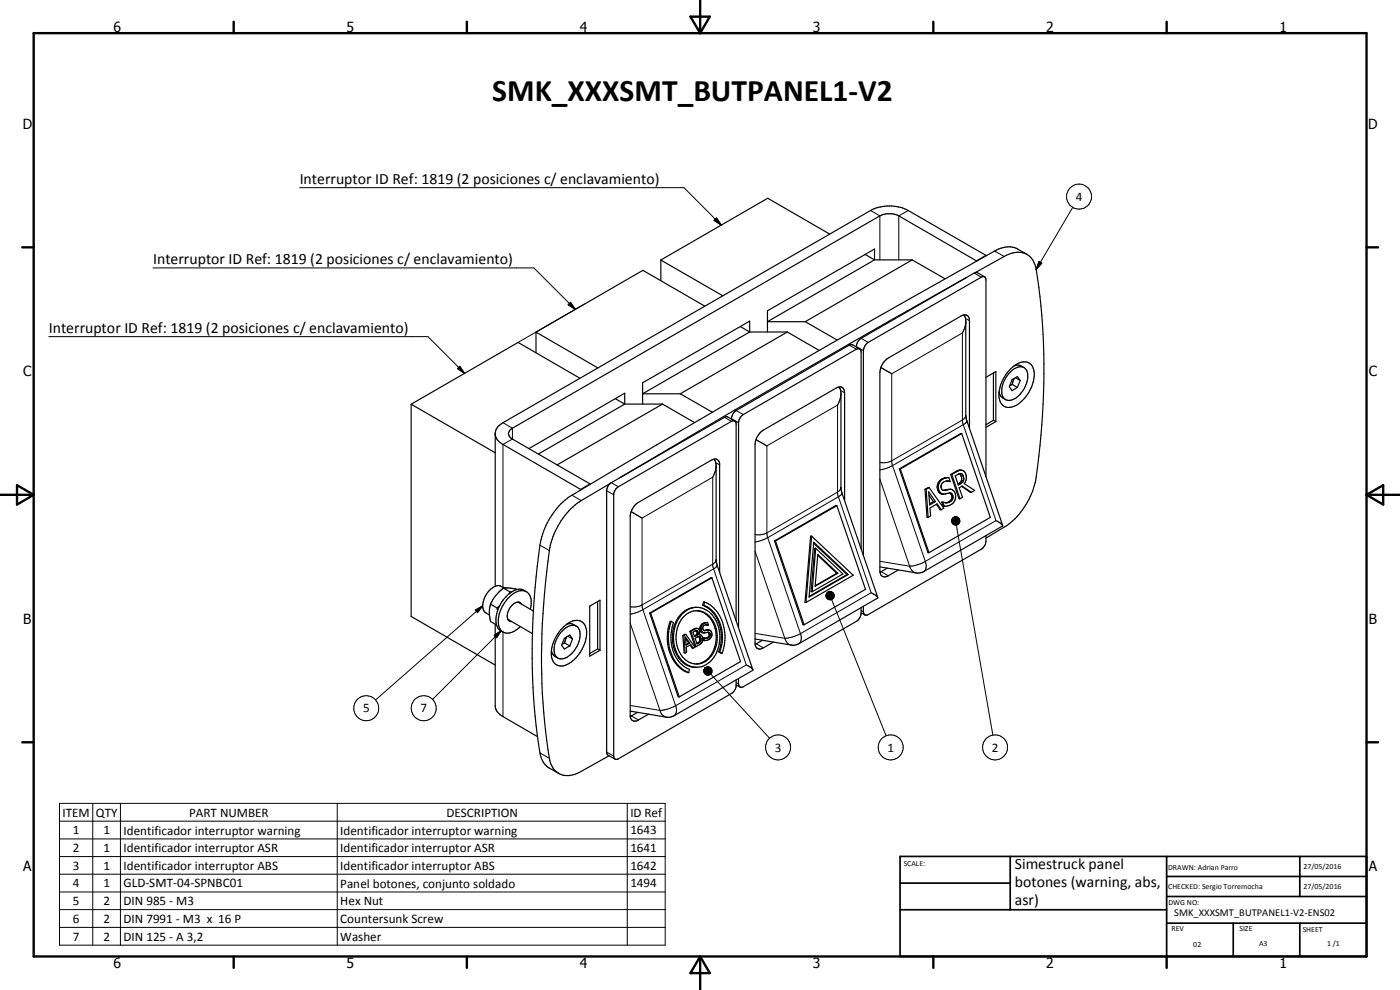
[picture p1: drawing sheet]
<svg xmlns="http://www.w3.org/2000/svg" width="420mm" height="297mm" viewBox="0 0 420 297" stroke-linecap="round" stroke-linejoin="round" font-family="sans-serif">
<g fill="none" stroke="#000" stroke-width=".35">
<path d="M198.3 78v6.2M198.3 78l18.6 10.8M249 70.2l-18.6-10.7-32.1 18.5M259.6 76.3l2.9 1.7M262.5 78v-3.3l-32.2 18.6v6.3M262.5 78l-32.2 18.5h11.4M262.5 78h11.3M273.8 78l-32.1 18.5M273.8 78l9.8 5.7M293.1 78.3v.1M293.1 78.3l-23.4-13.5a6.3 6.3 0 0 0-5.6 0l-110.3 63.7a1.71 1.71 0 0 0-1.2 1.6 1.71 1.71 0 0 0 1.2 1.6l23.3 13.5M295.9 76.6v.2"/>
<path d="M295.9 76.6l-2.8 1.7M295.9 76.6l-23.3-13.4a12.3 12.3 0 0 0-11.3 0l-110.4 63.6a4.2 4.2 0 0 0-2.3 2.9v46.2M308.2 76.3l-2.8-1.6a6.9 6.9 0 0 0-6.9 .6l-38 21.5-38.1 21.9-50.7 29.9a22.3 22.3 0 0 0-9.7 15 206.6 206.6 0 0 0 .2 62.9l.8 2.1 .6 .9 .8 .7 3.2 1.8M160.9 99.7v6.1M160.9 99.7l18.5 10.7M211.5 91.9l-18.6-10.8-32 18.6M222.2 98l2.8 1.6M225 99.6v-3.2l-32.1 18.5v6.3M225 99.6l-32.1 18.6h11.3M225 99.6h11.3M236.3 99.6l-32.1 18.6M236.3 99.6l9.6 5.6"/>
<path d="M241.7 96.5l9.5 5.5M289.2 94.5l.4 .5 .2 1.1 .1 29 11 32.5M289.8 97l-.3 1.5-.7 1.4M289.9 83.4l-57.8 32.9-46.1 27.1M292.7 81.8l8.7-4.8a6.3 6.3 0 0 1 7.8 .1l1 1.3a12.6 12.6 0 0 1 1.2 5.2 210.9 210.9 0 0 1-.7 61.2 22.2 22.2 0 0 1-9.3 13.4l-5.5 3.3M295.5 83.1l-2.1-1.3-1 .1-34 19.6a3.2 3.2 0 0 0-1.4 2.6M174.1 113.5l-18.6-10.8-32.1 18.6M184.7 119.6l2.8 1.6M204.2 118.2l9.6 5.5M251.7 116.1l.4 .6 .3 1.1v29.2l11 32.2M252.4 118.2l-.2 1.4-.8 1.9M258 104.7l-2.1-1.2h-1l-34 19.7a3.1 3.1 0 0 0-1.4 2.6"/>
<path d="M264.4 110.3l3.2 1.8M295.9 113.2l3-1.7v15M298.1 111.9v14.2M299.8 117.6l.2 .8a2.66 2.66 0 0 0 1.8 1.5M303 111.9a3.7 3.7 0 0 1 4.5-1.5 4.6 4.6 0 0 1 .2 5.5 6.4 6.4 0 0 1-5.1 4.2 2.57 2.57 0 0 1-2-3.2 8.8 8.8 0 0 1 2.4-5zM303.4 110.5a4.6 4.6 0 0 1 5.7-1.4 5.4 5.4 0 0 1 .8 6.2 10.3 10.3 0 0 1-6.5 6.9 2.98 2.98 0 0 1-3.6-3.2 12 12 0 0 1 3.6-8.5zM303.8 115.4l1.5 .8M303.8 115.4l-.7 .3M304.4 109.8a2.76 2.76 0 0 1 2.9 .5M304.4 113.5l-.6 1.9M304.7 113.3l1.5 .9M306.2 114.2l-.9-1.2-1.6 .9-.8 2.1 .8 1.2 1.6-1"/>
<path d="M306.2 114.2l-.9 2M123.4 121.3v63.7l25.2 14.6M123.4 121.3l25.2 14.5M148.6 130.5a4 4 0 0 0 2.3 2.8l23.4 13.6M187.5 121.2v-3.2l-28.8 16.6M187.5 121.2l-25.9 15M187.5 121.2h11.3M198.8 121.2l-31.6 18.3M198.8 121.2l9.6 5.6M214.3 137.8l.4 .5 .2 1.1 .1 29.2 10.9 32.3M214.9 139.9l-.2 1.4-.8 1.9M220.5 126.3l-2.2-1.3-.7 .1-34.1 19.7a3.3 3.3 0 0 0-1.4 2.1v79l.3 .7 2.2 1.2"/>
<path d="M226.9 131.9l3.3 1.9M288.6 130.1l-18.4 10.6M288.6 130.1l-18.7 10.6M288.6 130.1l8.6 25.1-18.4 10.6M290.9 128.6v-32.4a1.5 1.5 0 0 0-.7-1.6 1.5 1.5 0 0 0-1.7 .2l-21.9 12.6a5.7 5.7 0 0 0-2.5 4.4v59.9M298.1 126.1l.8 .4M298.1 126.1l-2.2 1.3M298.9 126.5l-3 1.7M174.3 146.9v.1M177.1 145.2v.1M177.1 145.2l-2.8 1.7M183.2 145l-8.8 5.2a22.7 22.7 0 0 0-9.5 15 200.5 200.5 0 0 0 .3 63.6 5.5 5.5 0 0 0 8 3.3l9.6-5.4"/>
<path d="M189.4 153.5l3.3 1.9M251.2 151.7l8.5 25.1-18.4 10.7M251.2 151.7l-18.5 10.6M251.2 151.7h-.4l-18.4 10.6M253.5 150.2v-32.3a1.52 1.52 0 0 0-.8-1.7 1.52 1.52 0 0 0-1.7 .2l-21.9 12.7a5.7 5.7 0 0 0-2.5 4.2v60M269.9 140.7l8.6 25.1h.3M269.9 140.7h.3M270.2 140.7l8.6 25.1M277.6 146.8l.6 8.4h.3M277.6 146.8h.3M277.9 146.8l.6 8.4M278.7 147.6l2 2.9-1.7 1z"/>
<path d="M278.8 148.6l1.3 1.9M278.8 146.3l-1.2 .5M278.8 146.3l4.4 6.2-.7 .5M278.8 146.3l-.9 .5M280.1 150.5l-1.1 .6M280.1 150.5h.6M281 151.3l1.1 1.7h.4M282.5 153l-1.2-1.8-2.2 1.2 .2 2.4-.8 .4M282.9 150.7l.5 1.2M283.2 147.2l.5-.1a2.01 2.01 0 0 1 2.5 .1 2.01 2.01 0 0 1 .5 2.4 3.3 3.3 0 0 1-3.7 2.3l-.4-1.2 1.2 .2M284.1 144.3l1 .2M284.3 143.3a2.68 2.68 0 0 0-2.6 1.9 2.68 2.68 0 0 0 1.1 3l2-.3"/>
<path d="M284.8 147.9a1.31 1.31 0 0 1 1 2.1l-1 .7-1 .2M284.9 147.9a1.61 1.61 0 0 1 .7 1.9 1.61 1.61 0 0 1-1.8 1.1M284.9 146.8l-1.7 .4M285.1 146.8l-.2 .1M285.1 144.5l-.3-1.2h-.8a2.85 2.85 0 0 0-2.7 3.1l.2 .8 .5 .8 1.2 .3M285.1 144.5a1.72 1.72 0 0 0-2.2 .3 1.72 1.72 0 0 0 0 2.3l.3 .1M285.3 142.4l2.5 7.2h.3M285.3 142.4l1.5-.9a1.91 1.91 0 0 1 2.1-.3 1.91 1.91 0 0 1 1.1 1.7l-.1 1.3-.5 .9 3.1 2.1-1 .5M285.3 142.4h.4M285.7 142.4l2.4 7.2M286.7 142.8l.7-.4a1.06 1.06 0 0 1 1.3-.2 1.06 1.06 0 0 1 .5 1.2l-.2 1.2-1.4 .9zM287.9 142.1l.7 1.1-.1 1"/>
<path d="M288.3 141.1l-2.6 1.3M288.5 144.2h.7M288.5 144.2l-.3 .5-.7 .5M288.6 145.9l2.6 1.8h.3M291.5 147.7l-2.8-1.9-.8 .5 1 2.9-.8 .4M295.9 143v-59a.86 .86 0 0 0-.4-1 .86 .86 0 0 0-1 .2l-33.9 19.5a3.2 3.2 0 0 0-1.5 2.5v61.6M298.9 156.2l1.3 .7 .7 .7M300.9 157.6l-24 14.1-1.6 .3-11.2-1.9M151.1 176.4l-2.3 2.3-1.6 2.6M151.1 176.4l2 1.2M151.3 176.4h1.9l1.9 .5M151.3 176.4a3.1 3.1 0 0 0-4.6 .9 6.1 6.1 0 0 0-1.5 6l1.7 1.2"/>
<path d="M151.3 176.4h-.2M153.1 177.6l.3 .1M153.1 177.6l-.3 .6M158 177.5a3.8 3.8 0 0 0-5.4 .8 9.8 9.8 0 0 0-3.5 9.4l.6 1.1 1.3 .9M158 177.5a4.9 4.9 0 0 0-5.5 2 9 9 0 0 0-2.5 9.1 3.1 3.1 0 0 0 4.8 .5l1.4-1.1M158 177.5a4.2 4.2 0 0 1 1.3 4.7l-.1 .6M213.6 173.4l8.6 25.1-18.3 10.6M213.6 173.4l-18.3 10.5M213.6 173.4l-18.6 10.5M216 171.8v-32.7a1.46 1.46 0 0 0-.9-1.3 1.46 1.46 0 0 0-1.6 .2l-21.9 12.7a5.6 5.6 0 0 0-2.5 3.9v60.4M232.4 162.3l8.6 25.2h.3M232.4 162.3h.3"/>
<path d="M232.7 162.3l8.6 25.2M243.6 160.9h-.3l-1.7 19.9h.3M243.6 160.9l-1.7 19.9M243.6 160.9l12.5 11.7-14.2 8.2M244.2 163l10 9.4M244.2 162.7l10.3 9.7-11.7 6.8zM244.8 164.5h-.3l-1.1 13h.3M244.8 164.5l-1.1 13M244.8 164.5l8.2 7.7-9.3 5.3M245.4 166.4l6 5.6-6.8 3.9zM245.4 166.6l5.7 5.4M251.1 172h.3"/>
<path d="M251.1 172l-6.4 3.7M254.2 172.4h.3M254.2 172.4l-11.3 6.5M258.4 164.7v-59.1l-.2-.7-.5-.3-.7 .2-33.9 19.6a3.2 3.2 0 0 0-1.5 2.4v61.6M261.4 177.8l2 1.4M263.4 179.2v.3l-24 13.8-.8 .2h-1.2l-10.8-1.8M266.3 170.5l-2.2 1.2M269.6 171l-3 1.8a1.47 1.47 0 0 1-1.6 .2 1.47 1.47 0 0 1-.9-1.3M295.9 160.7v1.6a3.2 3.2 0 0 1-1.4 2.5l-33.9 19.6a.89 .89 0 0 1-1.1 .1 .89 .89 0 0 1-.4-.9v-1.7M147.2 181.3l-.4 2.4 .4 2.8 1.8 1M147.2 181.3l2 1.1M148.6 187.3v24.8l.3 .8 .4 .8 1.2 1 10.8 6.3"/>
<path d="M149.2 182.4l.1 .8M149.9 181.8l-.7 .6M152.4 185.8l7.4 4.3M152.6 186.1h.2M155.4 180.6l4.7 2.7M155.5 180.6a4.3 4.3 0 0 0-3.1 5.3l.6 .5 .5 .1M155.5 180.6l.7 .3 .3 .4M155.7 180.7l.2 .2M165.5 195.2l.6 1.3 1.3 .9M168.6 189.4a3.5 3.5 0 0 1 4.8-1.2 5.4 5.4 0 0 1-.3 5.8 5.9 5.9 0 0 1-5.2 3.7 2.42 2.42 0 0 1-1.6-2.8 8.8 8.8 0 0 1 2.3-5.5zM169.1 188.1a4.6 4.6 0 0 1 5.6-1.5 5.1 5.1 0 0 1 1 5.7 10.2 10.2 0 0 1-7 7.5 2.96 2.96 0 0 1-3.2-3.2 11.4 11.4 0 0 1 3.6-8.5zM169.4 192.9l1.6 .9"/>
<path d="M169.4 192.9l-.7 .3M170 187.3l1.5-.1 1.5 .7M170.1 191.1l-.7 1.8M170.4 190.9l1.4 .8M171.8 191.7l-.8-1.2-1.6 1-.8 2.1 .8 1.1 1.6-.9M171.8 191.7l-.8 2.1M177 181.9l3.1-1.8v15l-3.1 1.8zM179.4 194.7l.7 .4M179.4 194.7l-2.4 1.4M179.4 180.5v14.2M195 183.9l8.5 25.2h.4M195 183.9h.3"/>
<path d="M195.3 183.9l8.6 25.2M201.5 186.4h-.4a13 13 0 0 0 3.6 14.5l2 .9M201.5 186.4a12.6 12.6 0 0 0 3.5 14.5l1.7 .9M201.5 186.4l.6 .5a11.1 11.1 0 0 0 4.3 13.7l.5 .2-.2 1M204.2 184.4a6.3 6.3 0 0 1 10.7 1.9 10.5 10.5 0 0 1-2.9 13.1 6.5 6.5 0 0 1-9.3-3.7 11 11 0 0 1 1.5-11.3zM204.9 190.7h.4M204.9 190.7l.4 5.2h.3M205.3 190.7l.3 5.2M205.7 191.1l1.3 1.9-1.1 .6zM205.8 191.6l.9 1.4M205.8 190.3l2.8 3.9-.5 .3M205.8 190.3l-.9 .4"/>
<path d="M205.8 190.3l-.5 .4M206.7 193l-.8 .4M206.7 193h.3M207 189.4l1.6 4.6h.3M207 189.4h.3M207.1 193.5l.7 1h.3M207.3 189.4l1.6 4.6M207.3 189.4l1.6-.8a1.04 1.04 0 0 1 1.1 .6 1.04 1.04 0 0 1-.2 1.2M208.1 194.5l-.8-1.1-1.4 .8 .2 1.4-.5 .3M208.6 191.5l.6-.4a.7 .7 0 0 1 .8-.1 .7 .7 0 0 1 .4 .6l-.2 .9-1 .7zM208.6 182.2a7.8 7.8 0 0 0-6.3 7.3 9.8 9.8 0 0 0 4.2 10.1l1.6 .6M208.7 189.3h.1"/>
<path d="M208.8 199.2a7 7 0 0 0 6.4-7.1 8.2 8.2 0 0 0-4.4-8.6 6 6 0 0 0-7.5 4.9 8.6 8.6 0 0 0 4 10.5l1.6 .3M208.9 189.2h.1M209 189.2v.1a1 1 0 0 1-.6 1.6M209 189.2l-.3 .1M209 183.2a7 7 0 0 1 5.9 7.4 8 8 0 0 1-5 8.5l-.5 .1M209 189.1h.1M209.1 189.1a.87 .87 0 0 1 .2 1.4l-.9 .5-.4-1.3 .7-.4M209.1 189.1l-.1 .1M209.2 188.6h-.8l-1.4 .8M209.7 191l.4 .8-.1 .5M209.8 190.5l.6 .1 .5 .8M209.8 190.4v.1"/>
<path d="M209.8 190.4l.2 .1M210 192.3h.3M210 192.3l-.9 .7M210.9 191.4v.8l-.3 .7-1.7 1.1M210.9 181.6a10 10 0 0 1 5.6 10.3l-.2 1.6-.6 2.1M210.9 181.6h.3M210.9 191.4l.3 .8h.4M211 191.4h-.1M211.2 181.6a10.4 10.4 0 0 1 5.4 11.9l-.6 2.1M211.3 191.4h-.4M211.4 180.6h-.3l-.2 1M211.4 180.6l-.2 1"/>
<path d="M211.4 180.6a11.1 11.1 0 0 1 6.1 11.6l-.8 3.8M211.9 187.5a.9 .9 0 0 0-1 1.1 .9 .9 0 0 0 1.4 .5 1.37 1.37 0 0 1 1.4 .9 1.37 1.37 0 0 1-.5 1.6l-1 .5-.7 .1-.2-.8M211.9 187.5h.7M212.1 186.8a1.61 1.61 0 0 0-1.7 1.2 1.61 1.61 0 0 0 1 1.9l1-.2M212.4 189.7a.92 .92 0 0 1 .8 1.1 .92 .92 0 0 1-1.1 .7l-.8-.1M212.4 189.7a1.02 1.02 0 0 1 .4 1.1 1.02 1.02 0 0 1-.9 .7M212.6 187.5l-.2-.7a1.72 1.72 0 0 0-2.1 .9 1.72 1.72 0 0 0 .6 2.2h.5M212.7 189l-1.3 .2M215.7 195.6l1 .4M215.7 195.6h.3M216 195.6l.7 .4M220.9 186.3v-59.3l-.3-.6-.6-.2-34.4 19.8-.7 .6-.5 1-.2 .6v78.9l.2 .5 .5 .3 .5-.1 34.1-19.7a3.3 3.3 0 0 0 1.4-2.2v-1.9"/>
<path d="M224 199.5l1.5 .9 .4 .5M228.8 192.1l-2.2 1.2M232.1 192.7l-3.3 1.9a1.4 1.4 0 0 1-2.2-1.3M258.4 183.9l1.1 .6M258.4 182.3a4.3 4.3 0 0 1-.3 2.9l-1.1 1.2-33.9 19.6-.7 .2a.89 .89 0 0 1-.8-1v-1.6M191.3 213.7l-2.2 1.3M194.6 214.3l-3.3 1.9a1.44 1.44 0 0 1-2.2-1.2M208.1 200.2h.9M220.9 205.5l1.2 .6M225.9 200.9l-.1 .3-23.9 13.7-.7 .3h-1.2l-10.9-1.8"/>
</g>
<g fill="none" stroke="#000" stroke-width=".3">
<path d="M89.9 56.3h115.4l11.2 11.3M214.3 66.1l.7-.7 1.5 2.2zM215 65.4l1.5 2.2-2.2-1.5zM261.3 63.2l2.8 1.6v13.2M272.6 63.2l-2.9 1.6v13.2M298.5 75.3l2.9 1.7M311.8 78.4l.9 .6-1.7 1.9zM321.9 62.2l-10.9 18.7M45.9 80.4h114.3l12.5 12.4M171.2 90.7l1.5 2.1-2.2-1.4zM175.4 91.2l-19.9 11.5M289.8 95.5l1.1 .7"/>
<path d="M292.4 81.9l2.1 1.3M14.6 101h113.8l11 11M138 109.9l1.4 2.1-2.1-1.4zM252.3 117.1l1.2 .8M254.9 103.5l2.1 1.3M257 104l2.1 1.2M258.4 101.5l2.2 1.2M150.9 126.8l2.9 1.7v3.2l-2.9 1.6v42.9M214.8 138.8l1.2 .7M217.4 125.2l2.1 1.2M219.5 125.6l2.1 1.2M220.9 123.2l2.2 1.2"/>
<path d="M267.9 139.7l9.8 28.7M267.9 139.7l-1.8 .8-2 .5M289.1 127.4l9.8 28.8-21.2 12.2M289.1 127.4l-21.2 12.3M289.1 127.4l-.3-1v-26.5l-21.2 12.2v26.5l.3 1.1M289.8 124.6l-.2 .7-.8 .7-21.2 12.3-1.4 .5h-2.1M290.2 126.3a1.5 1.5 0 0 1-1.1 1.1M171.7 148.6l2.7 1.6M182.1 147.2l2.1 1.3M183.5 144.8l2.1 1.2M251.6 149.1l-.2-1.1v-26.5l-21.2 12.3v26.4l.2 1.1M251.6 149.1l-21.2 12.2"/>
<path d="M251.6 149.1l9.8 28.7-21.2 12.3M252.4 146.2l-.3 .8-.7 .7-21.2 12.2a5.5 5.5 0 0 1-3.6 .5M252.7 147.9l-.2 .5-.9 .7M264.1 143.8l8.9 26.1M281.4 147h.3M282.2 148.1h.3M282.6 143.8h.3M283.3 147.1h.3M284.6 146.9h.3M284.8 150.6h.3M285.6 148.6h.3M285.7 156l.9-.9-1 1.1z"/>
<path d="M285.7 155.7l.9-.6-.9 .9zM285.9 155.5l.7-.4zM285.9 155.5l.7-.4-.9 .6zM286.1 155.3l.5-.2zM286.5 155.1v2.5M286.6 155.1l-1 1.4v-.3zM286.6 155.1l-.9 1.6-.1-.2zM286.6 155.1l-.8 1.9-.1-.3zM286.6 155.1l-.7 2.1-.1-.2zM286.6 155.1l-.5 2.3-.2-.2zM286.6 155.1l-.2 2.4-.3-.1zM286.6 155.1v2.5l-.2-.1z"/>
<path d="M286.6 155.1l.3 2.5h-.3zM286.6 155.1l.6 2.4-.3 .1zM286.6 155.1l.8 2.3-.2 .1zM286.6 155.1l1 2.2-.2 .1zM286.6 155.1l1.2 2-.2 .2zM286.6 155.1l1.3 1.7-.1 .3zM286.6 155.1l1.5 1.5-.2 .2zM286.6 155.1l1.5 1.2v.3zM286.6 155.1l1.4 .9 .1 .3zM286.6 155.1l1.3 .7 .1 .2zM286.6 155.1l1.3 .7zM286.6 155.1l1.2 .5z"/>
<path d="M286.6 155.1l1 .3zM286.6 155.1l.8 .1zM286.6 155.1h.5zM286.6 155.1h.3zM286.8 141.5h.3M287.1 157.5l10.9 63.1M287.6 145.2h.7M288.1 142.1h.3M288.4 142.8h.7M162 163.6l2.9 1.6M214.2 170.7l-.3-1.1v-26.4l-21.2 12.2v26.5l.2 1M214.2 170.7l-21.3 12.2"/>
<path d="M214.2 170.7l9.8 28.8-21.2 12.3M214.9 167.9l-.2 .8-.8 .6-21.2 12.2-1.9 .6-1.7-.1M215.2 169.5l-.1 .4-.9 .8M226.6 165.4l8.9 26.1M230.4 161.3l-1.9 .8-1.9 .5M230.4 161.3l9.8 28.8M248.1 178.1l.6-.5-.8 .8zM248.2 177.9l.5-.3zM248.2 177.9l.5-.3-.6 .5zM248.5 177.6v2.3M248.7 177.6l-.8 1zM248.7 177.6l-.8 1.3z"/>
<path d="M248.7 177.6l-.8 1.6v-.3zM248.7 177.6l-.6 1.8-.2-.2zM248.7 177.6l-.5 2-.1-.2zM248.7 177.6l-.3 2.2-.2-.2zM248.7 177.6v2.3l-.3-.1zM248.7 177.6l.2 2.4-.2-.1zM248.7 177.6l.5 2.4h-.3zM248.7 177.6l.8 2.4h-.3zM248.7 177.6l1 2.2-.2 .2zM248.7 177.6l1.2 2.1-.2 .1zM248.7 177.6l1.4 1.9-.2 .2zM248.7 177.6l1.6 1.7-.2 .2z"/>
<path d="M248.7 177.6l1.6 1.4v.3zM248.7 177.6l1.7 1.1-.1 .3zM248.7 177.6l1.6 .9 .1 .2zM248.7 177.6l1.6 .6v.3zM248.7 177.6l1.4 .4 .2 .2zM248.7 177.6l1.4 .4zM248.7 177.6l1.2 .2zM248.7 177.6h1zM248.7 177.6l.8-.1zM248.7 177.6l.5-.1zM248.7 177.6l.2-.1zM248.8 177.6v2.4"/>
<path d="M249.6 179.9l16.3 40.9M264.1 168.4l8.9 1.5M264.4 171.5l2.2 1.3M273 169.9l.7 1.3 .6 .5 .6 .2M277.7 168.4a2.71 2.71 0 0 1-.5 3.1M277.7 168.4l-2 .9-2.7 .6M142.7 183l2.2-1.2-1.6 2zM144.9 181.8l-32.2 28.2M148.3 190.6l2.1-1.4-1.4 2.1zM150.4 189.2l-20.6 20.6M150.9 189.6v25.4M189.1 187l9 26.1"/>
<path d="M192.9 182.9l-1.4 .7-2.4 .7M192.9 182.9l9.9 28.9M208 188.9h.3M208.7 190.7h.3M209.2 190.2h.3M209.2 189.5h.3M209.2 193h.4M209.8 191h.1M210 191.5h.3M210.1 189.1h.4M210.7 189.8h.3M210.9 187.1h.3"/>
<path d="M211.4 189.2h.3M212.1 189h.4M212.2 191.3h.3M212.8 190.1h.3M226.6 190l8.9 1.5M227 193.2l2.1 1.2M235.5 191.5a2.45 2.45 0 0 0 1.9 2M240.2 190.1l-2.4 1-2.3 .4M240.2 190.1a2.56 2.56 0 0 1-.4 3M258.4 183.2l.7 .4M189.1 211.7l9 1.4M189.5 214.8l2.1 1.2"/>
<path d="M198.1 213.1l.1 .4a2.3 2.3 0 0 0 1.8 1.7M202.8 211.8a2.44 2.44 0 0 1-.5 3M202.8 211.8l-2.4 1-2.3 .3M211.6 200.4l-.3 .5zM211.6 200.4l-.4 .7zM211.6 200.4l-.4 1zM211.6 200.4l-.3 1.3zM211.6 200.4l-.2 1.5zM211.6 200.4l-.1 1.7zM211.6 200.4l.1 1.9-.2-.2zM211.6 200.4l.3 2.1-.2-.2zM211.6 200.4l.6 2.2-.3-.1z"/>
<path d="M211.6 200.4l.9 2.2h-.3zM211.6 200.4l1.1 2.2h-.2zM211.6 200.4l1.4 2.1-.3 .1zM211.6 200.4l1.6 2-.2 .1zM211.6 200.4l1.8 1.8-.2 .2zM211.6 200.4l2 1.5-.2 .3zM211.6 200.4l2.1 1.3-.1 .2zM211.6 200.4l2.1 1v.3zM211.6 200.4l2.1 .8v.2zM211.6 200.4l2 .5 .1 .3zM211.6 200.4l1.9 .3 .1 .2zM211.6 200.4h1.7l.2 .3z"/>
<path d="M211.6 200.4l1.5-.1 .2 .1zM211.6 200.4l1.5-.1zM211.6 200.4l1.3-.2zM211.6 200.4l1-.3zM211.6 200.4l.8-.3zM211.6 200.4l.5-.2zM211.6 200.4l.3-.1zM211.8 200.4v2.1M213.3 202.3l17.7 19.2M220.9 204.8l.7 .4M162 225.9l2.9 1.6M182.1 225.6l2.1 1.3"/>
<path d="M17.9 241h181.7v42.6h-181.7zM17.9 246.4h181.7M17.9 251.7h181.7M17.9 257h181.7M27.8 241v42.6M36.1 241v42.6M101.2 241v42.6M188.2 241v42.6M17.9 262.3h181.7M17.9 267.6h181.7M17.9 272.9h181.7M17.9 278.3h181.7"/>
<circle cx="323.8" cy="59" r="3.8"/>
<circle cx="109.9" cy="212.5" r="3.8"/>
<circle cx="127.2" cy="212.5" r="3.8"/>
<circle cx="233.5" cy="224.3" r="3.7"/>
<circle cx="267.3" cy="224.3" r="3.8"/>
<circle cx="298.6" cy="224.2" r="3.8"/>
</g>
<g fill="none" stroke="#000" stroke-width=".71">
<path d="M10.1 9.9h400v277.1h-400zM70.1 6.5v3.4M140.1 6.5v3.4M207.2 5h5.8l-2.9 4.9zM210.1 0v9.9M280.1 6.5v3.4M350.1 6.5v3.4M6.7 74.2h3.4M410.1 74.2h3.5M.1 148.5h10M5.1 145.6l5 2.9-5 2.9zM410.1 148.5h10"/>
<path d="M410.1 148.5l5-2.9v5.8zM6.7 222.7h3.4M410.1 222.7h3.5M70.1 287v3.4M140.1 287v3.4M210.1 287v10M210.1 287l2.9 5h-5.8zM280.1 287v3.4M350.1 287v3.4"/>
</g>
<path d="M270.1 257h140v30h-140zM303.2 257v16M350.1 257v30M390.1 257v12M270.1 265h33.1M270.1 273h80M350.1 277h60M350.1 269h60M350.1 263h60M370.1 277v10M390.1 277v10" fill="none" stroke="#000" stroke-width=".51"/>
<g fill="#000">
<path d="M215 65.4l1.5 2.2-2.2-1.5zM311.8 78.4l.9 .6-1.7 1.9zM171.2 90.7l1.5 2.1-2.2-1.4zM138 109.9l1.4 2.1-2.1-1.4zM286.1 155.3l.5-.2zM285.9 155.5l.7-.4zM285.9 155.5l.7-.4-.9 .6zM285.7 155.7l.9-.6-.9 .9zM285.7 156l.9-.9-1 1.1zM286.6 155.1l-1 1.4v-.3zM286.6 155.1l-.9 1.6-.1-.2zM286.6 155.1l-.8 1.9-.1-.3z"/>
<path d="M286.6 155.1l-.7 2.1-.1-.2zM286.6 155.1l-.5 2.3-.2-.2zM286.6 155.1l-.2 2.4-.3-.1zM286.6 155.1l.6 2.4-.3 .1zM286.6 155.1l.8 2.3-.2 .1zM286.6 155.1l1 2.2-.2 .1zM286.6 155.1l1.2 2-.2 .2zM286.6 155.1l1.3 1.7-.1 .3zM286.6 155.1l1.5 1.5-.2 .2zM286.6 155.1l1.5 1.2v.3zM286.6 155.1l1.4 .9 .1 .3zM286.6 155.1l1.3 .7 .1 .2z"/>
<path d="M286.6 155.1l1.3 .7zM286.6 155.1l1.2 .5zM286.6 155.1l1 .3zM286.6 155.1l.8 .1zM286.6 155.1h.5zM286.6 155.1h.3zM248.2 177.9l.5-.3zM248.2 177.9l.5-.3-.6 .5zM248.1 178.1l.6-.5-.8 .8zM248.7 177.6l-.8 1zM248.7 177.6l-.8 1.3zM248.7 177.6l-.8 1.6v-.3z"/>
<path d="M248.7 177.6l-.6 1.8-.2-.2zM248.7 177.6l-.5 2-.1-.2zM248.7 177.6l.5 2.4h-.3zM248.7 177.6l.8 2.4h-.3zM248.7 177.6l1 2.2-.2 .2zM248.7 177.6l1.2 2.1-.2 .1zM248.7 177.6l1.4 1.9-.2 .2zM248.7 177.6l1.6 1.7-.2 .2zM248.7 177.6l1.6 1.4v.3zM248.7 177.6l1.7 1.1-.1 .3zM248.7 177.6l1.6 .9 .1 .2zM248.7 177.6l1.6 .6v.3z"/>
<path d="M248.7 177.6l1.4 .4 .2 .2zM248.7 177.6l1.4 .4zM248.7 177.6l1.2 .2zM248.7 177.6h1zM248.7 177.6l.8-.1zM248.7 177.6l.5-.1zM248.7 177.6l.2-.1zM142.7 183l2.2-1.2-1.6 2zM148.3 190.6l2.1-1.4-1.4 2.1zM211.6 200.4l-.3 .5zM211.6 200.4l-.4 .7zM211.6 200.4l-.4 1z"/>
<path d="M211.6 200.4l-.3 1.3zM211.6 200.4l-.2 1.5zM211.6 200.4l-.1 1.7zM211.6 200.4l.1 1.9-.2-.2zM211.6 200.4l.6 2.2-.3-.1zM211.6 200.4l.9 2.2h-.3zM211.6 200.4l1.1 2.2h-.2zM211.6 200.4l1.4 2.1-.3 .1zM211.6 200.4l1.6 2-.2 .1zM211.6 200.4l1.8 1.8-.2 .2zM211.6 200.4l2 1.5-.2 .3zM211.6 200.4l2.1 1.3-.1 .2z"/>
<path d="M211.6 200.4l2.1 1v.3zM211.6 200.4l2.1 .8v.2zM211.6 200.4l2 .5 .1 .3zM211.6 200.4l1.9 .3 .1 .2zM211.6 200.4h1.7l.2 .3zM211.6 200.4l1.5-.1 .2 .1zM211.6 200.4l1.5-.1zM211.6 200.4l1.3-.2zM211.6 200.4l1-.3zM211.6 200.4l.8-.3zM211.6 200.4l.5-.2zM211.6 200.4l.3-.1z"/>
</g>
<path d="M248.4 177.6v2.2" fill="none" stroke="#000" stroke-width=".42"/>
<path d="M286.8 155.1v2.5" fill="none" stroke="#000" stroke-width=".34"/>
<text font-size="9.4" x="147.7" y="30.3">SMK_XXXSMT_BUTPANEL1-V2</text>
<g font-size="4.7">
<text x="89.9" y="55.2">Interruptor ID Ref: 1819 (2 posiciones c/ enclavamiento)</text>
<text x="46" y="79.2">Interruptor ID Ref: 1819 (2 posiciones c/ enclavamiento)</text>
<text x="14.6" y="99.9">Interruptor ID Ref: 1819 (2 posiciones c/ enclavamiento)</text>
<text x="304.6" y="260.8">Simestruck panel</text>
<text x="304.6" y="266.2">botones (warning, abs,</text>
<text x="304.6" y="271.6">asr)</text>
</g>
<g font-size="4.2">
<text x="34" y="9.6">6</text>
<text x="104" y="9.6">5</text>
<text x="174" y="9.6">4</text>
<text x="244" y="9.6">3</text>
<text x="314" y="9.6">2</text>
<text x="384" y="9.6">1</text>
<text x="6.8" y="38.7">D</text>
<text x="410.6" y="38.7">D</text>
<text x="7" y="112.9">C</text>
<text x="410.8" y="112.9">C</text>
<text x="7" y="187.1">B</text>
<text x="410.8" y="187.1">B</text>
<text x="7" y="261.4">A</text>
<text x="410.8" y="261.4">A</text>
<text x="34" y="290.4">6</text>
<text x="104" y="290.4">5</text>
<text x="174" y="290.4">4</text>
<text x="244" y="290.4">3</text>
<text x="314" y="290.4">2</text>
<text x="384" y="290.4">1</text>
</g>
<g font-size="3.9">
<text x="322.8" y="60.3">4</text>
<text x="109" y="213.7">5</text>
<text x="126.2" y="213.7">7</text>
<text x="232.5" y="225.6">3</text>
<text x="266.3" y="225.5">1</text>
<text x="297.6" y="225.6">2</text>
<text x="18.8" y="245">ITEM</text>
<text x="28.8" y="245">QTY</text>
<text x="56.8" y="245">PART NUMBER</text>
<text x="134" y="245">DESCRIPTION</text>
<text x="189.2" y="245.1">ID Ref</text>
<text x="21.9" y="250.3">1</text>
<text x="31" y="250.3">1</text>
<text x="37.1" y="250.4">Identificador interruptor warning</text>
<text x="102.1" y="250.4">Identificador interruptor warning</text>
<text x="189.2" y="250.3">1643</text>
<text x="21.9" y="255.6">2</text>
<text x="31" y="255.6">1</text>
<text x="37.1" y="255.7">Identificador interruptor ASR</text>
<text x="102.1" y="255.7">Identificador interruptor ASR</text>
<text x="189.2" y="255.6">1641</text>
<text x="21.9" y="260.9">3</text>
<text x="31" y="260.9">1</text>
<text x="37.1" y="261">Identificador interruptor ABS</text>
<text x="102.1" y="261">Identificador interruptor ABS</text>
<text x="189.2" y="260.9">1642</text>
<text x="21.9" y="266.2">4</text>
<text x="31" y="266.2">1</text>
<text x="37.1" y="266.2">GLD-SMT-04-SPNBC01</text>
<text x="102.1" y="266.3">Panel botones, conjunto soldado</text>
<text x="189.2" y="266.2">1494</text>
<text x="21.9" y="271.5">5</text>
<text x="31" y="271.6">2</text>
<text x="37.1" y="271.6">DIN 985 - M3</text>
<text x="102.1" y="271.6">Hex Nut</text>
<text x="21.9" y="276.9">6</text>
<text x="31" y="276.9">2</text>
<text x="37.1" y="276.9">DIN 7991 - M3 x 16 P</text>
<text x="102.1" y="276.9">Countersunk Screw</text>
<text x="21.9" y="282.2">7</text>
<text x="31" y="282.2">2</text>
<text x="37.1" y="282.2">DIN 125 - A 3,2</text>
<text x="102.1" y="282.3">Washer</text>
</g>
<text font-size="3.1" x="352.4" y="275">SMK_XXXSMT_BUTPANEL1-V2-ENS02</text>
<g font-size="2.4">
<text x="271.2" y="259.7">SCALE:</text>
<text x="350.6" y="261">DRAWN: Adrian Parro</text>
<text x="391.2" y="260.6">27/05/2016</text>
<text x="350.6" y="266.9">CHECKED: Sergio Torremocha</text>
<text x="391.2" y="266.7">27/05/2016</text>
<text x="350.6" y="271.4">DWG NO:</text>
<text x="351.6" y="279.3">REV</text>
<text x="372" y="279.4">SIZE</text>
<text x="391" y="279.6">SHEET</text>
<text x="358.1" y="284.1">02</text>
<text x="377.9" y="283.8">A3</text>
<text x="398.3" y="283.8">1 /1</text>
</g>
</svg>
